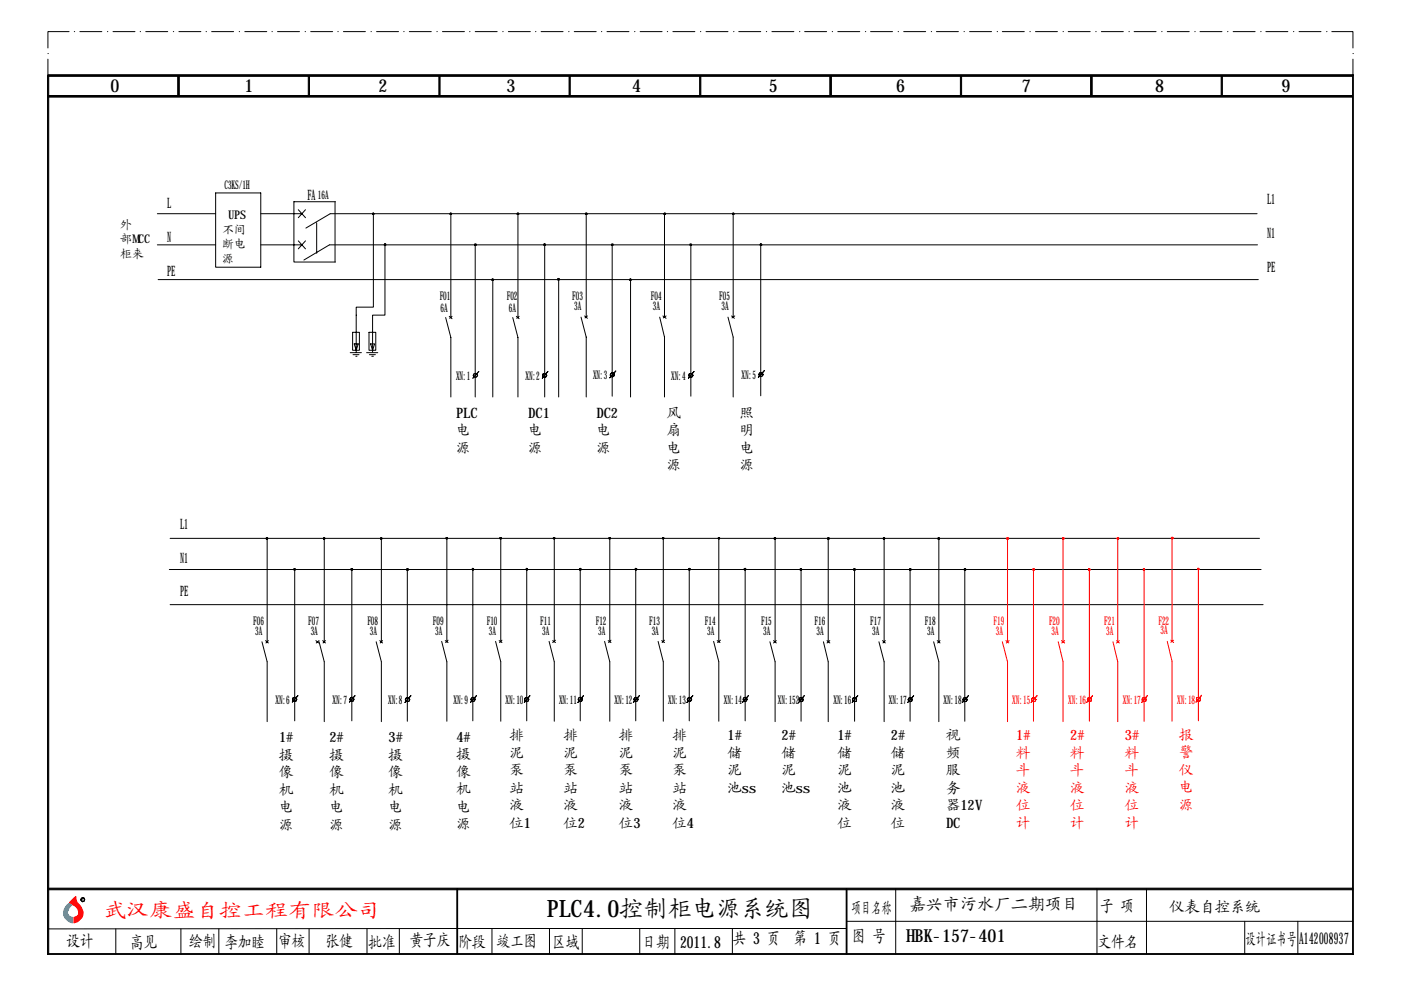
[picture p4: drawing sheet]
<svg xmlns="http://www.w3.org/2000/svg" width="297mm" height="210mm" viewBox="0 0 297 210" stroke-linecap="round" stroke-linejoin="round" font-family="sans-serif">
<g fill="none" stroke="#000" stroke-width=".21">
<path d="M10.2 12.5v3.5M10.2 11.4h.1M14.6 6.7h-4.4v3.5M15.7 6.7h.1M16.9 6.7h4.7M22.8 6.7h.1M24 6.7h4.6M29.7 6.7h.1M30.9 6.7h4.7M36.7 6.7h.1M37.9 6.7h4.7M43.7 6.7h.1"/>
<path d="M44.9 6.7h4.6M50.7 6.7h.1M51.9 6.7h4.7M57.7 6.7h.1M58.8 6.7h4.7M64.7 6.7h.1M65.9 6.7h4.6M71.6 6.7h.1M72.8 6.7h4.7M78.7 6.7h.1M79.8 6.7h4.7M85.6 6.7h.1"/>
<path d="M86.8 6.7h4.6M92.6 6.7h.1M93.8 6.7h4.7M99.6 6.7h.1M100.8 6.7h4.6M106.6 6.7h.1M107.8 6.7h4.6M113.5 6.7h.1M114.7 6.7h4.7M120.6 6.7h.1M121.8 6.7h4.6M127.5 6.7h.1"/>
<path d="M128.7 6.7h4.6M134.5 6.7h.1M135.7 6.7h4.7M141.5 6.7h.1M142.7 6.7h4.6M148.5 6.7h.1M149.7 6.7h4.6M155.5 6.7h.1M156.6 6.7h4.7M162.5 6.7h.1M163.7 6.7h4.6M169.5 6.7h.1"/>
<path d="M170.6 6.7h4.7M176.4 6.7h.1M177.6 6.7h4.7M183.5 6.7h.1M184.6 6.7h4.6M190.4 6.7h.1M191.6 6.7h4.7M197.4 6.7h.1M198.5 6.7h4.7M204.4 6.7h.1M205.6 6.7h4.6M211.4 6.7h.1"/>
<path d="M212.5 6.7h4.7M218.4 6.7h.1M219.5 6.7h4.7M225.4 6.7h.1M226.5 6.7h4.6M232.3 6.7h.1M233.5 6.7h4.7M239.4 6.7h.1M240.5 6.7h4.6M246.3 6.7h.1M247.5 6.7h4.6M253.3 6.7h.1"/>
<path d="M254.4 6.7h4.7M260.3 6.7h.1M261.5 6.7h4.6M267.3 6.7h.1M268.4 6.7h4.6M274.2 6.7h.1M275.4 6.7h4.7M281.3 6.7h.1M282.4 6.7h4.5v3.5M286.9 11.4h.1M286.9 12.5v3.5M33.4 45.3h12.3"/>
<path d="M33.4 51.9h12.3M33.5 59.3h233.3M45.7 40.9h9.6v15.8h-9.6zM55.3 45.3h8.7M55.3 51.9h8.6M63.2 44.5l1.6 1.7M63.2 51.1l1.6 1.7M64.8 44.5l-1.6 1.7M64.8 51.1l-1.6 1.7M67.1 47.3v6.4M71 42.8v12.8M71.1 42.8h-8.8v12.8h8.8"/>
<path d="M79.2 45.3v19.8h-3.7v9.6M81.6 51.9v14.9h-2.6v7.9M95.6 45.3v22M100.8 51.9v32.3M104.5 59.3v24.9M109.8 45.3v22M115.5 51.9v32.3M118.4 59.3v24.9M124.3 45.3v21.9M129.8 51.9v32.1M133.7 59.3v24.9M140.9 45.3v21.9"/>
<path d="M146.5 51.9v32.1M155.4 45.3v21.9M161.3 51.9v32M266.5 45.3h-196.5l-5.1 3.1M266.6 51.9h-196.8l-5.4 3.2M74.3 74.8h2.3M74.8 70.5h1.4v3.8h-1.4zM74.8 75.2h1.3M75.1 72.9h.8l-.4 1.4zM75.4 75.5h.3M77.7 74.8h2.4M78.2 70.5h1.5v3.8h-1.5z"/>
<path d="M78.3 75.2h1.3M78.6 72.9h.8l-.4 1.4zM78.8 75.5h.4M94.5 67.3l1.1 4.3v12.6M95.2 67.1l.6 .5M95.8 67.1l-.5 .4M100.5 79.3h.6l.2 .3-.2 .3-.3 .1-.3-.1-.2-.3zM101.5 78.8l-1.3 1.4M108.7 67.3l1.1 4.3v12.6M109.5 67.1l.6 .5M110.1 67.1l-.5 .4M115.1 79.3h.7v.6l-.3 .1-.4-.1z"/>
<path d="M116.2 78.8l-1.2 1.4M123.2 67.2l1.1 4.3v12.7M124 67l.5 .5M124.5 67l-.5 .4M129.5 79.2l.3-.2 .3 .2v.6l-.3 .1-.3-.1-.1-.3zM130.6 78.7l-1.3 1.4M139.9 67.2l1 4.3v12.7M140.5 67l.7 .5M141.2 67l-.6 .4M146.1 79.3h.7v.6l-.3 .1-.4-.1zM147.2 78.8l-1.2 1.4M154.3 67.2l1.1 4.3v12.7"/>
<path d="M155.1 67l.6 .5M155.8 67l-.6 .4M161 79.1h.6l.2 .3-.2 .3-.2 .2-.4-.2-.1-.3zM162.1 78.6l-1.3 1.4M36.1 114.1h230.9M56.6 114.1v22M68.7 114.1v22M80.9 114.1v22M94.7 114.1v21.9M106.2 114.1v21.9M117.5 114.1v21.9M129.3 114.1v21.9"/>
<path d="M140.6 114.1v21.9M152.4 114.1v21.9M164.3 114.1v22M175.6 114.1v22M187.5 114.1v22M199.1 114.1v22M35.9 120.7h231.5M36.1 128.2h231.7M55.5 136.1l1.1 4.2v12.7M56.3 135.8l.6 .5M56.9 135.8l-.5 .5M62.5 120.7v32.1"/>
<path d="M67 135.8l.6 .5M67.6 136.1l1.1 4.2v12.7M67.6 135.8l-.5 .5M68.4 135.8l.6 .5M69 135.8l-.5 .5M74.6 120.7v32.1M79.8 136.1l1.1 4.2v12.7M80.5 135.8l.6 .5M81.1 135.8l-.5 .5M86.4 120.7v32.2M93.6 136l1.1 4.3v12.6M94.4 135.8l.6 .4"/>
<path d="M95 135.7l-.5 .5M100.2 120.7v32.1M105.1 136l1.1 4.3v12.6M105.8 135.8l.6 .4M106.4 135.7l-.5 .5M111.7 120.7v32.1M116.4 136l1.1 4.3v12.6M117.2 135.8l.6 .4M117.8 135.7l-.6 .5M123 120.7v32.1M128.2 136l1.1 4.3v12.6M128.9 135.8l.6 .4"/>
<path d="M129.5 135.7l-.5 .5M134.8 120.7v32.1M139.5 136l1.1 4.3v12.6M140.3 135.8l.6 .4M140.9 135.7l-.5 .5M146.1 120.7v32.1M151.3 136l1.1 4.3v12.6M152.1 135.8l.6 .4M152.7 135.7l-.6 .5M158 120.7v32.1M163.2 136.1l1.1 4.2v12.7M164 135.8l.6 .5"/>
<path d="M164.6 135.8l-.6 .5M169.8 120.7v32.2M174.6 136.1l1 4.2v12.7M175.3 135.8l.6 .5M175.9 135.8l-.6 .5M181.2 120.7v32.2M186.4 136.1l1.1 4.2v12.7M187.1 135.8l.6 .5M187.7 135.8l-.5 .5M193 120.7v32.2M198 136.1l1.1 4.2v12.7M198.7 135.8l.6 .5"/>
<path d="M199.3 135.8l-.5 .5M204.6 120.7v32.2M63.2 147.5l-1.2 1.4M74.3 147.9h.6v.7h-.6l-.1-.3zM75.3 147.5l-1.2 1.4M86.1 148h.6l.2 .4-.2 .3h-.6l-.2-.3zM87.1 147.5l-1.2 1.4M100 148l.2-.2 .4 .2 .2 .3-.2 .3-.4 .2-.2-.2-.2-.3zM101 147.5l-1.3 1.4M111.3 148l.4-.2 .3 .2v.6l-.3 .2-.4-.2zM112.4 147.5l-1.2 1.4M122.7 148l.3-.2 .4 .2v.6l-.4 .2-.3-.2z"/>
<path d="M123.7 147.5l-1.2 1.4M134.5 148l.3-.2 .3 .2 .2 .3-.2 .3-.3 .2-.3-.2-.1-.3zM135.6 147.5l-1.3 1.4M145.9 148l.2-.2 .4 .2 .1 .3-.1 .3-.4 .2-.2-.2-.2-.3zM146.9 147.5l-1.3 1.4M157.6 148l.4-.2 .2 .2 .2 .3-.2 .3-.2 .2-.4-.2zM158.7 147.5l-1.3 1.4M170.5 147.5l-1.2 1.4M181.9 147.5l-1.2 1.4M192.7 148h.6v.7h-.6l-.2-.3zM193.7 147.5l-1.3 1.4M204.3 148h.6l.2 .4-.2 .3h-.6l-.2-.3z"/>
<path d="M205.3 147.5l-1.3 1.4M17.3 190.5l.2-.2 .4 .2v.5l-.4 .2-.2-.2zM24.6 196.9v5.4M38.4 196.9v5.4M46.4 196.9v5.4M58.7 196.9v5.4M65.5 196.9v5.4M77.8 196.9v5.4M84.7 196.9v5.4M104.3 196.9v5.4M116.5 196.9v5.4M123.4 196.9v5.4"/>
<path d="M135.6 196.9v5.4M143.1 196.9v5.4M155.3 196.9v5.4M179.5 196.9h-169.3M179.6 195.3h107.3M189.9 188.5v13.8M232.6 188.5v13.8M243.1 188.5v13.8M263.9 195.3v7M275.2 195.3v7"/>
<circle cx="62.5" cy="148.3" r=".45"/>
<circle cx="169.8" cy="148.4" r=".45"/>
<circle cx="181.2" cy="148.4" r=".45"/>
</g>
<g fill="#000" stroke="#000" stroke-width=".21">
<path d="M17.3 191l.2 .2zM17.5 191.2l.4-.2zM17.9 190.8v.2z"/>
<path d="M10.1 16h.2v186.1l-.2 .3z" fill-rule="evenodd"/>
<path d="M10.2 15.8h276.7l-.2 .4h-276.5z" fill-rule="evenodd"/>
<path d="M10.2 20.2h276.5v.4h-276.5z" fill-rule="evenodd"/>
<path d="M37.7 16.1h.3v4.3h-.3z" fill-rule="evenodd"/>
<path d="M65.4 16.1h.2v4.3h-.2z" fill-rule="evenodd"/>
<path d="M93 16.1h.3v4.3h-.3z" fill-rule="evenodd"/>
<path d="M120.6 16.1h.3v4.3h-.3z" fill-rule="evenodd"/>
<path d="M148.3 16.1h.3v4.3h-.3z" fill-rule="evenodd"/>
<path d="M175.9 16.1h.4v4.3h-.4z" fill-rule="evenodd"/>
<path d="M203.6 16.1h.3v4.3h-.3z" fill-rule="evenodd"/>
<path d="M231.2 16.1h.4v4.3h-.4z" fill-rule="evenodd"/>
<path d="M258.9 16.1h.3v4.3h-.3z" fill-rule="evenodd"/>
<path d="M79 45.3h.2l-.2 .2z" fill-rule="evenodd"/>
<path d="M79.2 45.3v.2h-.2z" fill-rule="evenodd"/>
<path d="M79 45.2l.2 .1z" fill-rule="evenodd"/>
<path d="M79.2 45.3v.2z" fill-rule="evenodd"/>
<path d="M79 45.2l.2-.1v.2z" fill-rule="evenodd"/>
<path d="M79.2 45.3h.1l-.1 .2z" fill-rule="evenodd"/>
<path d="M79.2 45.1v.2z" fill-rule="evenodd"/>
<path d="M79.2 45.3h.1z" fill-rule="evenodd"/>
<path d="M81.4 51.9h.2z" fill-rule="evenodd"/>
<path d="M81.5 52l.1-.1v.2z" fill-rule="evenodd"/>
<path d="M81.5 51.7l.1 .2h-.2z" fill-rule="evenodd"/>
<path d="M81.6 51.9l.2 .1-.2 .1z" fill-rule="evenodd"/>
<path d="M81.5 51.7h.1v.2z" fill-rule="evenodd"/>
<path d="M81.6 51.9l.2 .1z" fill-rule="evenodd"/>
<path d="M81.8 51.7v.2h-.2z" fill-rule="evenodd"/>
<path d="M81.6 51.7h.2l-.2 .2z" fill-rule="evenodd"/>
<path d="M95.4 45.3h.2l-.2 .2z" fill-rule="evenodd"/>
<path d="M95.6 45.3v.2h-.2z" fill-rule="evenodd"/>
<path d="M95.4 45.2l.2 .1z" fill-rule="evenodd"/>
<path d="M95.6 45.3l.1 .2z" fill-rule="evenodd"/>
<path d="M95.4 45.2l.2-.1v.2z" fill-rule="evenodd"/>
<path d="M95.6 45.3h.2l-.1 .2z" fill-rule="evenodd"/>
<path d="M95.6 45.1v.2z" fill-rule="evenodd"/>
<path d="M95.6 45.3h.2z" fill-rule="evenodd"/>
<path d="M100.6 51.9h.2z" fill-rule="evenodd"/>
<path d="M100.7 52l.1-.1v.2z" fill-rule="evenodd"/>
<path d="M100.7 51.7l.1 .2h-.2z" fill-rule="evenodd"/>
<path d="M100.8 51.9l.1 .1-.1 .1z" fill-rule="evenodd"/>
<path d="M100.7 51.7l.1 .2z" fill-rule="evenodd"/>
<path d="M100.8 51.9h.2z" fill-rule="evenodd"/>
<path d="M100.8 51.7h.1l-.1 .2z" fill-rule="evenodd"/>
<path d="M100.9 51.7l.1 .2h-.2z" fill-rule="evenodd"/>
<path d="M104.2 59.3h.3l-.2 .2z" fill-rule="evenodd"/>
<path d="M104.3 59.5l.2-.2v.2z" fill-rule="evenodd"/>
<path d="M104.3 59.2l.2 .1h-.3z" fill-rule="evenodd"/>
<path d="M104.5 59.3l.1 .2z" fill-rule="evenodd"/>
<path d="M104.3 59.2l.2-.1v.2z" fill-rule="evenodd"/>
<path d="M104.5 59.3h.1v.2z" fill-rule="evenodd"/>
<path d="M104.5 59.1v.2z" fill-rule="evenodd"/>
<path d="M104.6 59.2v.1h-.1z" fill-rule="evenodd"/>
<path d="M109.6 45.3h.2l-.2 .2z" fill-rule="evenodd"/>
<path d="M109.8 45.3v.2h-.2z" fill-rule="evenodd"/>
<path d="M109.6 45.2l.2 .1z" fill-rule="evenodd"/>
<path d="M109.8 45.3l.2 .2h-.2z" fill-rule="evenodd"/>
<path d="M109.6 45.2l.2-.1v.2z" fill-rule="evenodd"/>
<path d="M109.8 45.3h.2v.2z" fill-rule="evenodd"/>
<path d="M109.8 45.3l.2-.1z" fill-rule="evenodd"/>
<path d="M109.8 45.1l.2 .1-.2 .1z" fill-rule="evenodd"/>
<path d="M115.3 51.9h.2z" fill-rule="evenodd"/>
<path d="M115.3 52l.2-.1v.2z" fill-rule="evenodd"/>
<path d="M115.3 51.7l.2 .2h-.2z" fill-rule="evenodd"/>
<path d="M115.5 51.9v.2z" fill-rule="evenodd"/>
<path d="M115.3 51.7h.2v.2z" fill-rule="evenodd"/>
<path d="M115.5 51.9h.2z" fill-rule="evenodd"/>
<path d="M115.5 51.7v.2z" fill-rule="evenodd"/>
<path d="M115.6 51.7l.1 .2h-.2z" fill-rule="evenodd"/>
<path d="M118.2 59.2h.2l-.1 .2z" fill-rule="evenodd"/>
<path d="M118.4 59.2v.2h-.1z" fill-rule="evenodd"/>
<path d="M118.3 59.1l.1 .1h-.2z" fill-rule="evenodd"/>
<path d="M118.4 59.2l.1 .2z" fill-rule="evenodd"/>
<path d="M118.3 59.1l.1-.1v.2z" fill-rule="evenodd"/>
<path d="M118.4 59.2h.2l-.1 .2z" fill-rule="evenodd"/>
<path d="M118.4 59v.2z" fill-rule="evenodd"/>
<path d="M118.5 59.1l.1 .1h-.2z" fill-rule="evenodd"/>
<path d="M124.1 45.3h.2l-.2 .2z" fill-rule="evenodd"/>
<path d="M124.3 45.3v.2h-.2z" fill-rule="evenodd"/>
<path d="M124.1 45.2l.2 .1z" fill-rule="evenodd"/>
<path d="M124.3 45.3l.2 .2h-.2z" fill-rule="evenodd"/>
<path d="M124.1 45.2l.2-.1v.2z" fill-rule="evenodd"/>
<path d="M124.3 45.3h.2v.2z" fill-rule="evenodd"/>
<path d="M124.3 45.3l.2-.1z" fill-rule="evenodd"/>
<path d="M124.3 45.1l.2 .1-.2 .1z" fill-rule="evenodd"/>
<path d="M129.6 51.9h.2z" fill-rule="evenodd"/>
<path d="M129.7 52l.1-.1v.2z" fill-rule="evenodd"/>
<path d="M129.7 51.7l.1 .2h-.2z" fill-rule="evenodd"/>
<path d="M129.8 51.9l.2 .1-.2 .1z" fill-rule="evenodd"/>
<path d="M129.7 51.7l.1 .2z" fill-rule="evenodd"/>
<path d="M129.8 51.9l.2 .1z" fill-rule="evenodd"/>
<path d="M130 51.7v.2h-.2z" fill-rule="evenodd"/>
<path d="M129.8 51.7h.2l-.2 .2z" fill-rule="evenodd"/>
<path d="M133.5 59.3h.2l-.2 .2z" fill-rule="evenodd"/>
<path d="M133.7 59.3v.2h-.2z" fill-rule="evenodd"/>
<path d="M133.5 59.2l.2 .1z" fill-rule="evenodd"/>
<path d="M133.7 59.3l.1 .2z" fill-rule="evenodd"/>
<path d="M133.5 59.2l.2-.1v.2z" fill-rule="evenodd"/>
<path d="M133.7 59.3h.2l-.1 .2z" fill-rule="evenodd"/>
<path d="M133.7 59.1v.2z" fill-rule="evenodd"/>
<path d="M133.7 59.3h.2z" fill-rule="evenodd"/>
<path d="M140.7 45.3h.3l-.2 .2z" fill-rule="evenodd"/>
<path d="M141 45.3v.2h-.2z" fill-rule="evenodd"/>
<path d="M140.7 45.3h.3z" fill-rule="evenodd"/>
<path d="M141 45.3l.1 .2z" fill-rule="evenodd"/>
<path d="M140.8 45.2l.2-.1v.2z" fill-rule="evenodd"/>
<path d="M141 45.3h.1v.2z" fill-rule="evenodd"/>
<path d="M141 45.1v.2z" fill-rule="evenodd"/>
<path d="M141 45.3h.1z" fill-rule="evenodd"/>
<path d="M146.3 51.9h.2z" fill-rule="evenodd"/>
<path d="M146.3 52l.2-.1v.2z" fill-rule="evenodd"/>
<path d="M146.3 51.7l.2 .2h-.2z" fill-rule="evenodd"/>
<path d="M146.5 51.9v.2z" fill-rule="evenodd"/>
<path d="M146.3 51.7h.2v.2z" fill-rule="evenodd"/>
<path d="M146.5 51.9h.1z" fill-rule="evenodd"/>
<path d="M146.5 51.7v.2z" fill-rule="evenodd"/>
<path d="M146.6 51.7v.2h-.1z" fill-rule="evenodd"/>
<path d="M155.3 45.3h.1v.2z" fill-rule="evenodd"/>
<path d="M155.4 45.3v.2z" fill-rule="evenodd"/>
<path d="M155.3 45.3h.1z" fill-rule="evenodd"/>
<path d="M155.4 45.3l.2 .2h-.2z" fill-rule="evenodd"/>
<path d="M155.4 45.1v.2z" fill-rule="evenodd"/>
<path d="M155.4 45.3h.2v.2z" fill-rule="evenodd"/>
<path d="M155.4 45.3l.2-.1z" fill-rule="evenodd"/>
<path d="M155.4 45.1l.2 .1-.2 .1z" fill-rule="evenodd"/>
<path d="M161.1 51.9h.2z" fill-rule="evenodd"/>
<path d="M161.2 52l.1-.1v.2z" fill-rule="evenodd"/>
<path d="M161.2 51.7l.1 .2h-.2z" fill-rule="evenodd"/>
<path d="M161.3 51.9l.2 .1-.2 .1z" fill-rule="evenodd"/>
<path d="M161.2 51.7h.1v.2z" fill-rule="evenodd"/>
<path d="M161.3 51.9h.2z" fill-rule="evenodd"/>
<path d="M161.3 51.7h.2l-.2 .2z" fill-rule="evenodd"/>
<path d="M161.5 51.7v.2h-.2z" fill-rule="evenodd"/>
<path d="M56.4 114.1h.2l-.1 .2z" fill-rule="evenodd"/>
<path d="M56.6 114.1v.3l-.1-.1z" fill-rule="evenodd"/>
<path d="M56.4 114.1h.2z" fill-rule="evenodd"/>
<path d="M56.6 114.1v.3z" fill-rule="evenodd"/>
<path d="M56.5 114.1l.1-.1v.1z" fill-rule="evenodd"/>
<path d="M56.6 114.1h.2l-.1 .2z" fill-rule="evenodd"/>
<path d="M56.6 114v.1z" fill-rule="evenodd"/>
<path d="M56.6 114.1h.2z" fill-rule="evenodd"/>
<path d="M68.6 114.1h.1l-.1 .2z" fill-rule="evenodd"/>
<path d="M68.6 114.3l.1-.2v.3z" fill-rule="evenodd"/>
<path d="M68.6 114.1h.1z" fill-rule="evenodd"/>
<path d="M68.7 114.1v.3z" fill-rule="evenodd"/>
<path d="M68.6 114.1l.1-.1v.1z" fill-rule="evenodd"/>
<path d="M68.7 114.1h.2l-.1 .2z" fill-rule="evenodd"/>
<path d="M68.7 114v.1z" fill-rule="evenodd"/>
<path d="M68.8 114.1h.1h-.2z" fill-rule="evenodd"/>
<path d="M80.7 114.1h.2l-.2 .2z" fill-rule="evenodd"/>
<path d="M80.9 114.1v.3l-.2-.1z" fill-rule="evenodd"/>
<path d="M80.7 114.1h.2z" fill-rule="evenodd"/>
<path d="M80.9 114.1v.3z" fill-rule="evenodd"/>
<path d="M80.7 114.1l.2-.1v.1z" fill-rule="evenodd"/>
<path d="M80.9 114.1h.1l-.1 .2z" fill-rule="evenodd"/>
<path d="M80.9 114v.1z" fill-rule="evenodd"/>
<path d="M80.9 114.1h.1z" fill-rule="evenodd"/>
<path d="M94.6 114.1h.1z" fill-rule="evenodd"/>
<path d="M94.6 114.2l.1-.1v.2z" fill-rule="evenodd"/>
<path d="M94.6 114l.1 .1h-.1z" fill-rule="evenodd"/>
<path d="M94.7 114.1v.2z" fill-rule="evenodd"/>
<path d="M94.6 114h.1v.1z" fill-rule="evenodd"/>
<path d="M94.7 114.1h.2z" fill-rule="evenodd"/>
<path d="M94.7 114v.1z" fill-rule="evenodd"/>
<path d="M94.8 114l.1 .1h-.2z" fill-rule="evenodd"/>
<path d="M105.9 114.1h.3z" fill-rule="evenodd"/>
<path d="M106 114.2l.2-.1v.2z" fill-rule="evenodd"/>
<path d="M106 114l.2 .1h-.3z" fill-rule="evenodd"/>
<path d="M106.2 114.1v.2z" fill-rule="evenodd"/>
<path d="M106 114h.2v.1z" fill-rule="evenodd"/>
<path d="M106.2 114.1h.1z" fill-rule="evenodd"/>
<path d="M106.2 114v.1z" fill-rule="evenodd"/>
<path d="M106.3 114v.1h-.1z" fill-rule="evenodd"/>
<path d="M117.3 114.1h.2z" fill-rule="evenodd"/>
<path d="M117.3 114.2l.2-.1v.2z" fill-rule="evenodd"/>
<path d="M117.3 114l.2 .1h-.2z" fill-rule="evenodd"/>
<path d="M117.5 114.1v.2z" fill-rule="evenodd"/>
<path d="M117.3 114h.2v.1z" fill-rule="evenodd"/>
<path d="M117.5 114.1h.2z" fill-rule="evenodd"/>
<path d="M117.5 114v.1z" fill-rule="evenodd"/>
<path d="M117.6 114l.1 .1h-.2z" fill-rule="evenodd"/>
<path d="M129.1 114.1h.2z" fill-rule="evenodd"/>
<path d="M129.1 114.2l.2-.1v.2z" fill-rule="evenodd"/>
<path d="M129.1 114l.2 .1h-.2z" fill-rule="evenodd"/>
<path d="M129.3 114.1v.2z" fill-rule="evenodd"/>
<path d="M129.1 114h.2v.1z" fill-rule="evenodd"/>
<path d="M129.3 114.1h.2z" fill-rule="evenodd"/>
<path d="M129.3 114v.1z" fill-rule="evenodd"/>
<path d="M129.4 114l.1 .1h-.2z" fill-rule="evenodd"/>
<path d="M140.5 114.1h.1z" fill-rule="evenodd"/>
<path d="M140.5 114.2l.1-.1v.2z" fill-rule="evenodd"/>
<path d="M140.5 114l.1 .1h-.1z" fill-rule="evenodd"/>
<path d="M140.6 114.1v.2z" fill-rule="evenodd"/>
<path d="M140.5 114h.1v.1z" fill-rule="evenodd"/>
<path d="M140.6 114.1h.2z" fill-rule="evenodd"/>
<path d="M140.6 114v.1z" fill-rule="evenodd"/>
<path d="M140.7 114l.1 .1h-.2z" fill-rule="evenodd"/>
<path d="M152.2 114.1h.2z" fill-rule="evenodd"/>
<path d="M152.4 114.1v.2z" fill-rule="evenodd"/>
<path d="M152.3 114l.1 .1h-.2z" fill-rule="evenodd"/>
<path d="M152.4 114.1l.2 .1-.2 .1z" fill-rule="evenodd"/>
<path d="M152.3 114l.1 .1z" fill-rule="evenodd"/>
<path d="M152.4 114.1l.2 .1z" fill-rule="evenodd"/>
<path d="M152.4 114.1l.2-.1v.1z" fill-rule="evenodd"/>
<path d="M152.4 114h.2l-.2 .1z" fill-rule="evenodd"/>
<path d="M164.1 114.1h.2l-.1 .2z" fill-rule="evenodd"/>
<path d="M164.2 114.3l.1-.2v.3z" fill-rule="evenodd"/>
<path d="M164.1 114.1h.2z" fill-rule="evenodd"/>
<path d="M164.3 114.1v.3z" fill-rule="evenodd"/>
<path d="M164.2 114.1l.1-.1v.1z" fill-rule="evenodd"/>
<path d="M164.3 114.1h.2l-.1 .2z" fill-rule="evenodd"/>
<path d="M164.3 114v.1z" fill-rule="evenodd"/>
<path d="M164.3 114.1h.2z" fill-rule="evenodd"/>
<path d="M175.4 114.1h.2l-.1 .2z" fill-rule="evenodd"/>
<path d="M175.6 114.1v.3z" fill-rule="evenodd"/>
<path d="M175.5 114.1h.1h-.2z" fill-rule="evenodd"/>
<path d="M175.6 114.1l.2 .2-.2 .1z" fill-rule="evenodd"/>
<path d="M175.5 114.1l.1-.1v.1z" fill-rule="evenodd"/>
<path d="M175.6 114.1h.3l-.1 .2z" fill-rule="evenodd"/>
<path d="M175.6 114l.2 .1h-.2z" fill-rule="evenodd"/>
<path d="M175.6 114.1h.3z" fill-rule="evenodd"/>
<path d="M187.3 114.1h.2l-.2 .2z" fill-rule="evenodd"/>
<path d="M187.5 114.1v.3l-.2-.1z" fill-rule="evenodd"/>
<path d="M187.3 114.1h.2z" fill-rule="evenodd"/>
<path d="M187.5 114.1v.3z" fill-rule="evenodd"/>
<path d="M187.3 114.1l.2-.1v.1z" fill-rule="evenodd"/>
<path d="M187.5 114.1h.1l-.1 .2z" fill-rule="evenodd"/>
<path d="M187.5 114v.1z" fill-rule="evenodd"/>
<path d="M187.5 114.1h.1z" fill-rule="evenodd"/>
<path d="M198.9 114.1h.2l-.2 .2z" fill-rule="evenodd"/>
<path d="M199.1 114.1v.3l-.2-.1z" fill-rule="evenodd"/>
<path d="M198.9 114.1h.2z" fill-rule="evenodd"/>
<path d="M199.1 114.1v.3z" fill-rule="evenodd"/>
<path d="M198.9 114.1l.2-.1v.1z" fill-rule="evenodd"/>
<path d="M199.1 114.1h.1l-.1 .2z" fill-rule="evenodd"/>
<path d="M199.1 114v.1z" fill-rule="evenodd"/>
<path d="M199.1 114.1h.1z" fill-rule="evenodd"/>
<path d="M62.3 120.7h.2z" fill-rule="evenodd"/>
<path d="M62.3 120.8l.2-.1v.2z" fill-rule="evenodd"/>
<path d="M62.3 120.6l.2 .1h-.2z" fill-rule="evenodd"/>
<path d="M62.5 120.7v.2z" fill-rule="evenodd"/>
<path d="M62.3 120.6h.2v.1z" fill-rule="evenodd"/>
<path d="M62.5 120.7h.2z" fill-rule="evenodd"/>
<path d="M62.5 120.6v.1z" fill-rule="evenodd"/>
<path d="M62.6 120.6l.1 .1h-.2z" fill-rule="evenodd"/>
<path d="M74.4 120.7h.2z" fill-rule="evenodd"/>
<path d="M74.4 120.8l.2-.1v.2z" fill-rule="evenodd"/>
<path d="M74.4 120.6l.2 .1h-.2z" fill-rule="evenodd"/>
<path d="M74.6 120.7l.2 .1-.2 .1z" fill-rule="evenodd"/>
<path d="M74.4 120.6h.2v.1z" fill-rule="evenodd"/>
<path d="M74.6 120.7l.2 .1z" fill-rule="evenodd"/>
<path d="M74.6 120.7l.2-.1v.1z" fill-rule="evenodd"/>
<path d="M74.6 120.6h.2l-.2 .1z" fill-rule="evenodd"/>
<path d="M86.2 120.7h.2l-.1 .2z" fill-rule="evenodd"/>
<path d="M86.4 120.7l-.1 .2z" fill-rule="evenodd"/>
<path d="M86.3 120.6l.1 .1h-.2z" fill-rule="evenodd"/>
<path d="M86.4 120.7l.1 .2h-.1z" fill-rule="evenodd"/>
<path d="M86.3 120.6l.1 .1z" fill-rule="evenodd"/>
<path d="M86.4 120.7h.2l-.1 .2z" fill-rule="evenodd"/>
<path d="M86.4 120.6h.1l-.1 .1z" fill-rule="evenodd"/>
<path d="M86.4 120.7l.1-.1 .1 .1z" fill-rule="evenodd"/>
<path d="M100.1 120.7h.1v.1z" fill-rule="evenodd"/>
<path d="M100.2 120.7v.2z" fill-rule="evenodd"/>
<path d="M100.1 120.7h.1z" fill-rule="evenodd"/>
<path d="M100.2 120.7l.2 .1-.2 .1z" fill-rule="evenodd"/>
<path d="M100.2 120.5v.2z" fill-rule="evenodd"/>
<path d="M100.2 120.7h.2v.1z" fill-rule="evenodd"/>
<path d="M100.2 120.7l.2-.1z" fill-rule="evenodd"/>
<path d="M100.2 120.5l.2 .1-.2 .1z" fill-rule="evenodd"/>
<path d="M111.5 120.7h.2l-.1 .1z" fill-rule="evenodd"/>
<path d="M111.7 120.7v.2z" fill-rule="evenodd"/>
<path d="M111.5 120.7h.2z" fill-rule="evenodd"/>
<path d="M111.7 120.7l.1 .1-.1 .1z" fill-rule="evenodd"/>
<path d="M111.7 120.5v.2z" fill-rule="evenodd"/>
<path d="M111.7 120.7h.1v.1z" fill-rule="evenodd"/>
<path d="M111.7 120.7l.1-.1z" fill-rule="evenodd"/>
<path d="M111.7 120.5l.1 .1-.1 .1z" fill-rule="evenodd"/>
<path d="M122.9 120.7h.1l-.1 .1z" fill-rule="evenodd"/>
<path d="M123 120.7v.2l-.1-.1z" fill-rule="evenodd"/>
<path d="M122.9 120.6l.1 .1z" fill-rule="evenodd"/>
<path d="M123 120.7l.2 .1-.2 .1z" fill-rule="evenodd"/>
<path d="M122.9 120.6l.1-.1v.2z" fill-rule="evenodd"/>
<path d="M123 120.7h.2v.1z" fill-rule="evenodd"/>
<path d="M123 120.7l.2-.1z" fill-rule="evenodd"/>
<path d="M123 120.5l.2 .1-.2 .1z" fill-rule="evenodd"/>
<path d="M134.6 120.7h.2l-.1 .1z" fill-rule="evenodd"/>
<path d="M134.8 120.7v.2z" fill-rule="evenodd"/>
<path d="M134.6 120.7h.2z" fill-rule="evenodd"/>
<path d="M134.8 120.7l.2 .1-.2 .1z" fill-rule="evenodd"/>
<path d="M134.8 120.5v.2z" fill-rule="evenodd"/>
<path d="M134.8 120.7h.2v.1z" fill-rule="evenodd"/>
<path d="M134.8 120.5l.2 .1-.2 .1z" fill-rule="evenodd"/>
<path d="M134.8 120.7h.2z" fill-rule="evenodd"/>
<path d="M146 120.7h.1l-.1 .1z" fill-rule="evenodd"/>
<path d="M146.1 120.7v.2z" fill-rule="evenodd"/>
<path d="M146 120.7h.1z" fill-rule="evenodd"/>
<path d="M146.1 120.7l.2 .1-.2 .1z" fill-rule="evenodd"/>
<path d="M146.1 120.5v.2z" fill-rule="evenodd"/>
<path d="M146.1 120.7h.3l-.1 .1z" fill-rule="evenodd"/>
<path d="M146.1 120.5l.2 .1-.2 .1z" fill-rule="evenodd"/>
<path d="M146.1 120.7h.3z" fill-rule="evenodd"/>
<path d="M157.7 120.7h.3l-.2 .1z" fill-rule="evenodd"/>
<path d="M158 120.7v.2l-.2-.1z" fill-rule="evenodd"/>
<path d="M157.7 120.7h.3z" fill-rule="evenodd"/>
<path d="M158 120.7v.2z" fill-rule="evenodd"/>
<path d="M157.8 120.6l.2-.1v.2z" fill-rule="evenodd"/>
<path d="M158 120.7h.2l-.1 .1z" fill-rule="evenodd"/>
<path d="M158 120.5v.2z" fill-rule="evenodd"/>
<path d="M158 120.7h.2z" fill-rule="evenodd"/>
<path d="M169.7 120.7h.1l-.1 .2z" fill-rule="evenodd"/>
<path d="M169.7 120.9l.1-.2v.2z" fill-rule="evenodd"/>
<path d="M169.7 120.6l.1 .1h-.1z" fill-rule="evenodd"/>
<path d="M169.8 120.7l.1 .2z" fill-rule="evenodd"/>
<path d="M169.7 120.6h.1v.1z" fill-rule="evenodd"/>
<path d="M169.8 120.7h.2l-.1 .2z" fill-rule="evenodd"/>
<path d="M169.8 120.6v.1z" fill-rule="evenodd"/>
<path d="M169.9 120.6l.1 .1h-.2z" fill-rule="evenodd"/>
<path d="M181 120.7h.2l-.2 .2z" fill-rule="evenodd"/>
<path d="M181.2 120.7v.2h-.2z" fill-rule="evenodd"/>
<path d="M181 120.6l.2 .1h-.2z" fill-rule="evenodd"/>
<path d="M181.2 120.7l.1 .2z" fill-rule="evenodd"/>
<path d="M181 120.6h.2v.1z" fill-rule="evenodd"/>
<path d="M181.2 120.7h.2l-.1 .2z" fill-rule="evenodd"/>
<path d="M181.2 120.6v.1z" fill-rule="evenodd"/>
<path d="M181.3 120.6l.1 .1h-.2z" fill-rule="evenodd"/>
<path d="M192.8 120.7h.2l-.1 .2z" fill-rule="evenodd"/>
<path d="M193 120.7l-.1 .2z" fill-rule="evenodd"/>
<path d="M192.9 120.6l.1 .1h-.2z" fill-rule="evenodd"/>
<path d="M193 120.7l.1 .2h-.1z" fill-rule="evenodd"/>
<path d="M192.9 120.6l.1 .1z" fill-rule="evenodd"/>
<path d="M193 120.7h.1v.2z" fill-rule="evenodd"/>
<path d="M193.1 120.6v.1h-.1z" fill-rule="evenodd"/>
<path d="M193 120.6h.1l-.1 .1z" fill-rule="evenodd"/>
<path d="M204.4 120.7h.2l-.1 .2z" fill-rule="evenodd"/>
<path d="M204.6 120.7l-.1 .2z" fill-rule="evenodd"/>
<path d="M204.5 120.6l.1 .1h-.2z" fill-rule="evenodd"/>
<path d="M204.6 120.7l.1 .2h-.1z" fill-rule="evenodd"/>
<path d="M204.5 120.6l.1 .1z" fill-rule="evenodd"/>
<path d="M204.6 120.7h.2l-.1 .2z" fill-rule="evenodd"/>
<path d="M204.6 120.6h.1l-.1 .1z" fill-rule="evenodd"/>
<path d="M204.7 120.6l.1 .1h-.2z" fill-rule="evenodd"/>
<path d="M10.2 188.3h276.7v.4h-276.7z" fill-rule="evenodd"/>
<path d="M17.3 190.4l-.2 .4z" fill-rule="evenodd"/>
<path d="M17.1 190.8l.2 .2z" fill-rule="evenodd"/>
<path d="M17.3 190.4l.2-.1z" fill-rule="evenodd"/>
<path d="M17.5 190.3l.4 .2z" fill-rule="evenodd"/>
<path d="M17.9 190.4v.4z" fill-rule="evenodd"/>
<path d="M10.3 202.1h276.4l.2 .3h-276.8z" fill-rule="evenodd"/>
<path d="M96.9 188.4h.1v13.9h-.1z" fill-rule="evenodd"/>
<path d="M179.4 188.5h.2v13.8h-.2z" fill-rule="evenodd"/>
<path d="M286.9 15.8v186.6l-.2-.3v-185.9z" fill-rule="evenodd"/>
</g>
<g fill="#f00" stroke="#f00" stroke-width=".21">
<path d="M213.4 114.1h.2l-.2 .2z" fill-rule="evenodd"/>
<path d="M213.4 114.3l.2-.2v.3z" fill-rule="evenodd"/>
<path d="M213.6 114.1l.2 .2-.2 .1z" fill-rule="evenodd"/>
<path d="M213.6 114.1h.2v.2z" fill-rule="evenodd"/>
<path d="M213.6 114.1h.2z" fill-rule="evenodd"/>
<path d="M213.6 114l.2 .1h-.2z" fill-rule="evenodd"/>
<path d="M213.4 114.1l.2-.1v.1z" fill-rule="evenodd"/>
<path d="M213.4 114.1h.2z" fill-rule="evenodd"/>
<path d="M218.9 120.7h.2l-.1 .2z" fill-rule="evenodd"/>
<path d="M219.1 120.7l-.1 .2z" fill-rule="evenodd"/>
<path d="M219.1 120.7l.2 .2h-.2z" fill-rule="evenodd"/>
<path d="M219.1 120.7h.3l-.1 .2z" fill-rule="evenodd"/>
<path d="M219.3 120.6l.1 .1h-.3z" fill-rule="evenodd"/>
<path d="M219.1 120.6h.2l-.2 .1z" fill-rule="evenodd"/>
<path d="M219 120.6l.1 .1z" fill-rule="evenodd"/>
<path d="M219 120.6l.1 .1h-.2z" fill-rule="evenodd"/>
<path d="M230.8 120.7h.2l-.2 .2z" fill-rule="evenodd"/>
<path d="M231 120.7v.2h-.2z" fill-rule="evenodd"/>
<path d="M231 120.7l.1 .2z" fill-rule="evenodd"/>
<path d="M231 120.7h.1v.2z" fill-rule="evenodd"/>
<path d="M231.1 120.6v.1h-.1z" fill-rule="evenodd"/>
<path d="M231 120.6v.1z" fill-rule="evenodd"/>
<path d="M230.8 120.6h.2v.1z" fill-rule="evenodd"/>
<path d="M230.8 120.6l.2 .1h-.2z" fill-rule="evenodd"/>
<path d="M225.2 114.1h.2l-.1 .2z" fill-rule="evenodd"/>
<path d="M225.4 114.1v.3z" fill-rule="evenodd"/>
<path d="M225.4 114.1l.2 .2-.2 .1z" fill-rule="evenodd"/>
<path d="M225.4 114.1h.2v.2z" fill-rule="evenodd"/>
<path d="M225.4 114.1h.2z" fill-rule="evenodd"/>
<path d="M225.4 114l.2 .1h-.2z" fill-rule="evenodd"/>
<path d="M225.4 114v.1z" fill-rule="evenodd"/>
<path d="M225.3 114.1h.1h-.2z" fill-rule="evenodd"/>
<path d="M242.4 120.7h.2l-.2 .2z" fill-rule="evenodd"/>
<path d="M242.6 120.7v.2h-.2z" fill-rule="evenodd"/>
<path d="M242.6 120.7l.1 .2z" fill-rule="evenodd"/>
<path d="M242.6 120.7h.1v.2z" fill-rule="evenodd"/>
<path d="M242.7 120.6v.1h-.1z" fill-rule="evenodd"/>
<path d="M242.6 120.6v.1z" fill-rule="evenodd"/>
<path d="M242.4 120.6h.2v.1z" fill-rule="evenodd"/>
<path d="M242.4 120.6l.2 .1h-.2z" fill-rule="evenodd"/>
<path d="M236.8 114.1h.2l-.1 .2z" fill-rule="evenodd"/>
<path d="M237 114.1v.3z" fill-rule="evenodd"/>
<path d="M237 114.1l.2 .2-.2 .1z" fill-rule="evenodd"/>
<path d="M237 114.1h.2v.2z" fill-rule="evenodd"/>
<path d="M237 114.1h.2z" fill-rule="evenodd"/>
<path d="M237 114l.2 .1h-.2z" fill-rule="evenodd"/>
<path d="M237 114v.1z" fill-rule="evenodd"/>
<path d="M236.8 114.1h.2z" fill-rule="evenodd"/>
<path d="M253.9 120.7h.2z" fill-rule="evenodd"/>
<path d="M253.9 120.7h.2v.1z" fill-rule="evenodd"/>
<path d="M254.1 120.7v.1z" fill-rule="evenodd"/>
<path d="M254.1 120.7h.2z" fill-rule="evenodd"/>
<path d="M254.2 120.5l.1 .2h-.2z" fill-rule="evenodd"/>
<path d="M254.1 120.5v.2z" fill-rule="evenodd"/>
<path d="M253.9 120.5h.2v.2z" fill-rule="evenodd"/>
<path d="M253.9 120.5l.2 .2h-.2z" fill-rule="evenodd"/>
<path d="M248.3 114.1h.2l-.1 .1z" fill-rule="evenodd"/>
<path d="M248.5 114.1l-.1 .1z" fill-rule="evenodd"/>
<path d="M248.5 114.1l.2 .1h-.2z" fill-rule="evenodd"/>
<path d="M248.5 114.1h.3l-.1 .1z" fill-rule="evenodd"/>
<path d="M248.5 114.1h.3z" fill-rule="evenodd"/>
<path d="M248.5 113.9l.2 .1-.2 .1z" fill-rule="evenodd"/>
<path d="M248.4 114l.1-.1v.2z" fill-rule="evenodd"/>
<path d="M248.4 114l.1 .1h-.2z" fill-rule="evenodd"/>
<path d="M14.7 191.4l1.4-1.3 .2 1.1 .2 .2a3.2 3.2 0 0 1 1 2.8l-.4 .6a2.16 2.16 0 0 1-1.4 .9v-1.2a1.06 1.06 0 0 0 .8-1.7 4 4 0 0 0-1.8-1.4z" fill-rule="evenodd"/>
</g>
<g fill="none" stroke="#f00" stroke-width=".21">
<path d="M213.6 114.1v22M225.4 114.1v22M237 114.1v22M248.5 114.1v21.9M212.5 136.1l1.1 4.2v12.7M213.3 135.8l.6 .5M214 135.8l-.6 .5M219.1 120.7v32.2M224.4 136.1l1 4.2v12.7M225 135.8l.7 .5M225.7 135.8l-.6 .5M231 120.7v32.2"/>
<path d="M236 136.1l1 4.2v12.7M236.7 135.8l.6 .5M237.3 135.8l-.6 .5M242.6 120.7v32.2M247.5 136l1 4.2v12.7M248.2 135.7l.6 .5M248.8 135.7l-.6 .5M254.1 120.7v32.1M218.9 148h.6l.1 .4-.1 .3h-.6l-.2-.3zM219.9 147.5l-1.3 1.4M231.6 147.5l-1.2 1.4M243.2 147.5l-1.1 1.4"/>
<path d="M254.8 147.4l-1.2 1.5"/>
<circle cx="230.9" cy="148.4" r=".45"/>
<circle cx="242.5" cy="148.4" r=".45"/>
<circle cx="254.1" cy="148.3" r=".45"/>
</g>
<path d="M14.2 191.9l.4-.4 .6 .5-.6 .5a1.13 1.13 0 0 0 .1 1.7l.7 .3v1.2a2.16 2.16 0 0 1-1.9-1.5 2.16 2.16 0 0 1 .7-2.3z" fill-rule="evenodd" fill="#00bfff" stroke="#00bfff" stroke-width=".21"/>
<text font-size="5.1" x="115.9" y="194.3">PLC4.0控制柜电源系统图</text>
<text font-size="4.1" fill="#f00" x="22.1" y="194.4">武汉康盛自控工程有限公司</text>
<g font-size="3.8">
<text x="23.5" y="19.5">0</text>
<text x="51.8" y="19.5">1</text>
<text x="80.3" y="19.5">2</text>
<text x="107.4" y="19.5">3</text>
<text x="134" y="19.5">4</text>
<text x="163" y="19.5">5</text>
<text x="190" y="19.5">6</text>
<text x="216.7" y="19.5">7</text>
<text x="244.9" y="19.5">8</text>
<text x="271.7" y="19.5">9</text>
<text x="192" y="199.8">HBK-157-401</text>
</g>
<g font-size="3.6">
<text x="180.5" y="193.7">项目名称</text>
<text x="192.8" y="193">嘉兴市污水厂二期项目</text>
<text x="233.3" y="193.3">子 项</text>
<text x="14.1" y="200.8">设计</text>
<text x="27.6" y="200.9">高见</text>
<text x="40.1" y="200.8">绘制</text>
<text x="47.6" y="200.9">李加睦</text>
<text x="59" y="200.8">审核</text>
<text x="69.1" y="200.8">张健</text>
<text x="78.1" y="200.9">批准</text>
<text x="86.9" y="200.6">黄子庆</text>
<text x="97.2" y="200.9">阶段</text>
<text x="105.3" y="200.8">竣工图</text>
<text x="117.1" y="200.9">区域</text>
<text x="136.2" y="200.9">日期</text>
<text x="144.2" y="200.9">2011.8</text>
<text x="155.4" y="200.3">共 3 页</text>
<text x="168.3" y="200.3">第 1 页</text>
<text x="180.7" y="199.8">图 号</text>
<text x="232.7" y="200.9">文件名</text>
<text x="264.2" y="200.4">设计证书号</text>
</g>
<text font-size="3.5" x="275.4" y="200.1">A142008937</text>
<text font-size="3.2" x="248" y="193.3">仪表自控系统</text>
<g font-size="3">
<text x="35.5" y="44">L</text>
<text x="65.2" y="42.4">FA</text>
<text x="268.6" y="43.3">L1</text>
<text x="35.5" y="51.2">N</text>
<text x="268.6" y="50.4">N1</text>
<text x="35.5" y="58.4">PE</text>
<text x="268.6" y="57.6">PE</text>
<text x="96.7" y="88.6">PLC</text>
<text x="112" y="88.6">DC1</text>
<text x="126.5" y="88.6">DC2</text>
<text x="141.4" y="88.6">风</text>
<text x="156.9" y="88.6">照</text>
<text x="96.7" y="92.3">电</text>
<text x="112" y="92.3">电</text>
<text x="126.5" y="92.3">电</text>
<text x="141.4" y="92.3">扇</text>
<text x="156.9" y="92.3">明</text>
<text x="96.7" y="96">源</text>
<text x="112" y="96">源</text>
<text x="126.5" y="96">源</text>
<text x="141.4" y="96">电</text>
<text x="141.4" y="99.8">源</text>
<text x="156.9" y="96">电</text>
<text x="156.9" y="99.8">源</text>
<text x="38.2" y="112.1">L1</text>
<text x="38.2" y="119.3">N1</text>
<text x="38.2" y="126.4">PE</text>
<text x="59.2" y="157.3">1#</text>
<text x="59.2" y="161.1">摄</text>
<text x="69.8" y="157.3">2#</text>
<text x="69.8" y="161.1">摄</text>
<text x="82.4" y="157.3">3#</text>
<text x="82.4" y="161.1">摄</text>
<text x="96.8" y="157.2">4#</text>
<text x="96.8" y="161">摄</text>
<text x="108" y="156.9">排</text>
<text x="108" y="160.6">泥</text>
<text x="119.5" y="156.9">排</text>
<text x="119.5" y="160.6">泥</text>
<text x="131.2" y="156.9">排</text>
<text x="131.2" y="160.6">泥</text>
<text x="142.6" y="156.9">排</text>
<text x="142.6" y="160.6">泥</text>
<text x="154.3" y="156.9">1#</text>
<text x="154.3" y="160.6">储</text>
<text x="165.7" y="156.9">2#</text>
<text x="165.7" y="160.6">储</text>
<text x="177.5" y="156.9">1#</text>
<text x="177.5" y="160.6">储</text>
<text x="188.9" y="156.9">2#</text>
<text x="188.9" y="160.6">储</text>
<text x="200.6" y="156.9">视</text>
<text x="200.6" y="160.6">频</text>
<text x="59.2" y="164.8">像</text>
<text x="69.8" y="164.8">像</text>
<text x="82.4" y="164.8">像</text>
<text x="96.8" y="164.7">像</text>
<text x="108" y="164.4">泵</text>
<text x="119.5" y="164.4">泵</text>
<text x="131.2" y="164.4">泵</text>
<text x="142.6" y="164.4">泵</text>
<text x="154.3" y="164.4">泥</text>
<text x="165.7" y="164.4">泥</text>
<text x="177.5" y="164.4">泥</text>
<text x="188.9" y="164.4">泥</text>
<text x="200.6" y="164.4">服</text>
<text x="59.2" y="168.5">机</text>
<text x="59.2" y="172.2">电</text>
<text x="69.8" y="168.5">机</text>
<text x="69.8" y="172.2">电</text>
<text x="82.4" y="168.5">机</text>
<text x="82.4" y="172.2">电</text>
<text x="96.8" y="168.4">机</text>
<text x="96.8" y="172.1">电</text>
<text x="108" y="168.1">站</text>
<text x="108" y="171.8">液</text>
<text x="119.5" y="168.1">站</text>
<text x="119.5" y="171.8">液</text>
<text x="131.2" y="168.1">站</text>
<text x="131.2" y="171.8">液</text>
<text x="142.6" y="168.1">站</text>
<text x="142.6" y="171.8">液</text>
<text x="154.3" y="168.1">池ss</text>
<text x="165.7" y="168.1">池ss</text>
<text x="177.5" y="168.1">池</text>
<text x="177.5" y="171.8">液</text>
<text x="188.9" y="168.1">池</text>
<text x="188.9" y="171.8">液</text>
<text x="200.6" y="168.1">务</text>
<text x="200.6" y="171.8">器12V</text>
<text x="59.2" y="176">源</text>
<text x="69.8" y="176">源</text>
<text x="82.4" y="176">源</text>
<text x="96.8" y="175.9">源</text>
<text x="108" y="175.5">位1</text>
<text x="119.5" y="175.5">位2</text>
<text x="131.2" y="175.5">位3</text>
<text x="142.6" y="175.5">位4</text>
<text x="177.5" y="175.5">位</text>
<text x="188.9" y="175.5">位</text>
<text x="200.6" y="175.5">DC</text>
</g>
<g font-size="3" fill="#f00">
<text x="215.5" y="156.9">1#</text>
<text x="215.5" y="160.6">料</text>
<text x="226.9" y="156.9">2#</text>
<text x="226.9" y="160.6">料</text>
<text x="238.5" y="156.9">3#</text>
<text x="238.5" y="160.6">料</text>
<text x="250" y="156.8">报</text>
<text x="250" y="160.5">警</text>
<text x="215.5" y="164.4">斗</text>
<text x="226.9" y="164.4">斗</text>
<text x="238.5" y="164.4">斗</text>
<text x="250" y="164.3">仪</text>
<text x="250" y="168">电</text>
<text x="215.5" y="168.1">液</text>
<text x="215.5" y="171.8">位</text>
<text x="226.9" y="168.1">液</text>
<text x="226.9" y="171.8">位</text>
<text x="238.5" y="168.1">液</text>
<text x="238.5" y="171.8">位</text>
<text x="250" y="171.7">源</text>
<text x="215.5" y="175.5">计</text>
<text x="226.9" y="175.5">计</text>
<text x="238.5" y="175.5">计</text>
</g>
<g font-size="2.5">
<text x="47.6" y="40.1">C3KS/1H</text>
<text x="48.3" y="46.5">UPS</text>
<text x="67.4" y="42.3">16A</text>
<text x="25.5" y="48.5">外</text>
<text x="25.5" y="51.6">部MCC</text>
<text x="47.1" y="49.6">不间</text>
<text x="47.1" y="52.7">断电</text>
<text x="25.5" y="54.7">柜来</text>
<text x="47.1" y="55.8">源</text>
<text x="93.2" y="63.7">F01</text>
<text x="107.4" y="63.6">F02</text>
<text x="121.3" y="63.7">F03</text>
<text x="121.8" y="65.7">3A</text>
<text x="138" y="63.7">F04</text>
<text x="138.4" y="65.7">3A</text>
<text x="152.5" y="63.7">F05</text>
<text x="153" y="65.7">3A</text>
<text x="93.4" y="66.1">6A</text>
<text x="107.9" y="66.1">6A</text>
<text x="96.7" y="80.5">XN:1</text>
<text x="111.4" y="80.5">XN:2</text>
<text x="125.7" y="80.4">XN:3</text>
<text x="142.3" y="80.5">XN:4</text>
<text x="157.2" y="80.4">XN:5</text>
<text x="53.7" y="132.5">F06</text>
<text x="54.1" y="134.5">3A</text>
<text x="65.4" y="132.5">F07</text>
<text x="65.9" y="134.5">3A</text>
<text x="77.9" y="132.5">F08</text>
<text x="78.4" y="134.5">3A</text>
<text x="91.8" y="132.4">F09</text>
<text x="92.3" y="134.5">3A</text>
<text x="103.2" y="132.4">F10</text>
<text x="103.6" y="134.5">3A</text>
<text x="114.6" y="132.4">F11</text>
<text x="115" y="134.5">3A</text>
<text x="126.3" y="132.4">F12</text>
<text x="126.8" y="134.5">3A</text>
<text x="137.7" y="132.4">F13</text>
<text x="138.2" y="134.5">3A</text>
<text x="149.4" y="132.4">F14</text>
<text x="149.9" y="134.5">3A</text>
<text x="161.4" y="132.5">F15</text>
<text x="161.8" y="134.5">3A</text>
<text x="172.7" y="132.5">F16</text>
<text x="173.1" y="134.5">3A</text>
<text x="184.5" y="132.5">F17</text>
<text x="184.9" y="134.5">3A</text>
<text x="196.1" y="132.5">F18</text>
<text x="196.6" y="134.5">3A</text>
<text x="58.4" y="149.2">XN:6</text>
<text x="70.5" y="149.2">XN:7</text>
<text x="82.3" y="149.3">XN:8</text>
<text x="96.2" y="149.3">XN:9</text>
<text x="107.2" y="149.3">XN:10</text>
<text x="118.5" y="149.3">XN:11</text>
<text x="130.3" y="149.3">XN:12</text>
<text x="141.6" y="149.3">XN:13</text>
<text x="153.5" y="149.3">XN:14</text>
<text x="164.9" y="149.3">XN:152</text>
<text x="176.7" y="149.3">XN:16</text>
<text x="188.5" y="149.3">XN:17</text>
<text x="200.1" y="149.3">XN:18</text>
</g>
<g font-size="2.5" fill="#f00">
<text x="210.7" y="132.5">F19</text>
<text x="211.2" y="134.5">3A</text>
<text x="222.4" y="132.5">F20</text>
<text x="222.9" y="134.5">3A</text>
<text x="234.1" y="132.5">F21</text>
<text x="234.5" y="134.5">3A</text>
<text x="245.6" y="132.4">F22</text>
<text x="246" y="134.5">3A</text>
<text x="214.6" y="149.3">XN:15</text>
<text x="226.5" y="149.3">XN:16</text>
<text x="238.1" y="149.3">XN:17</text>
<text x="249.6" y="149.2">XN:18</text>
</g>
<text font-size=".7" x="17.4" y="191">R</text>
</svg>
